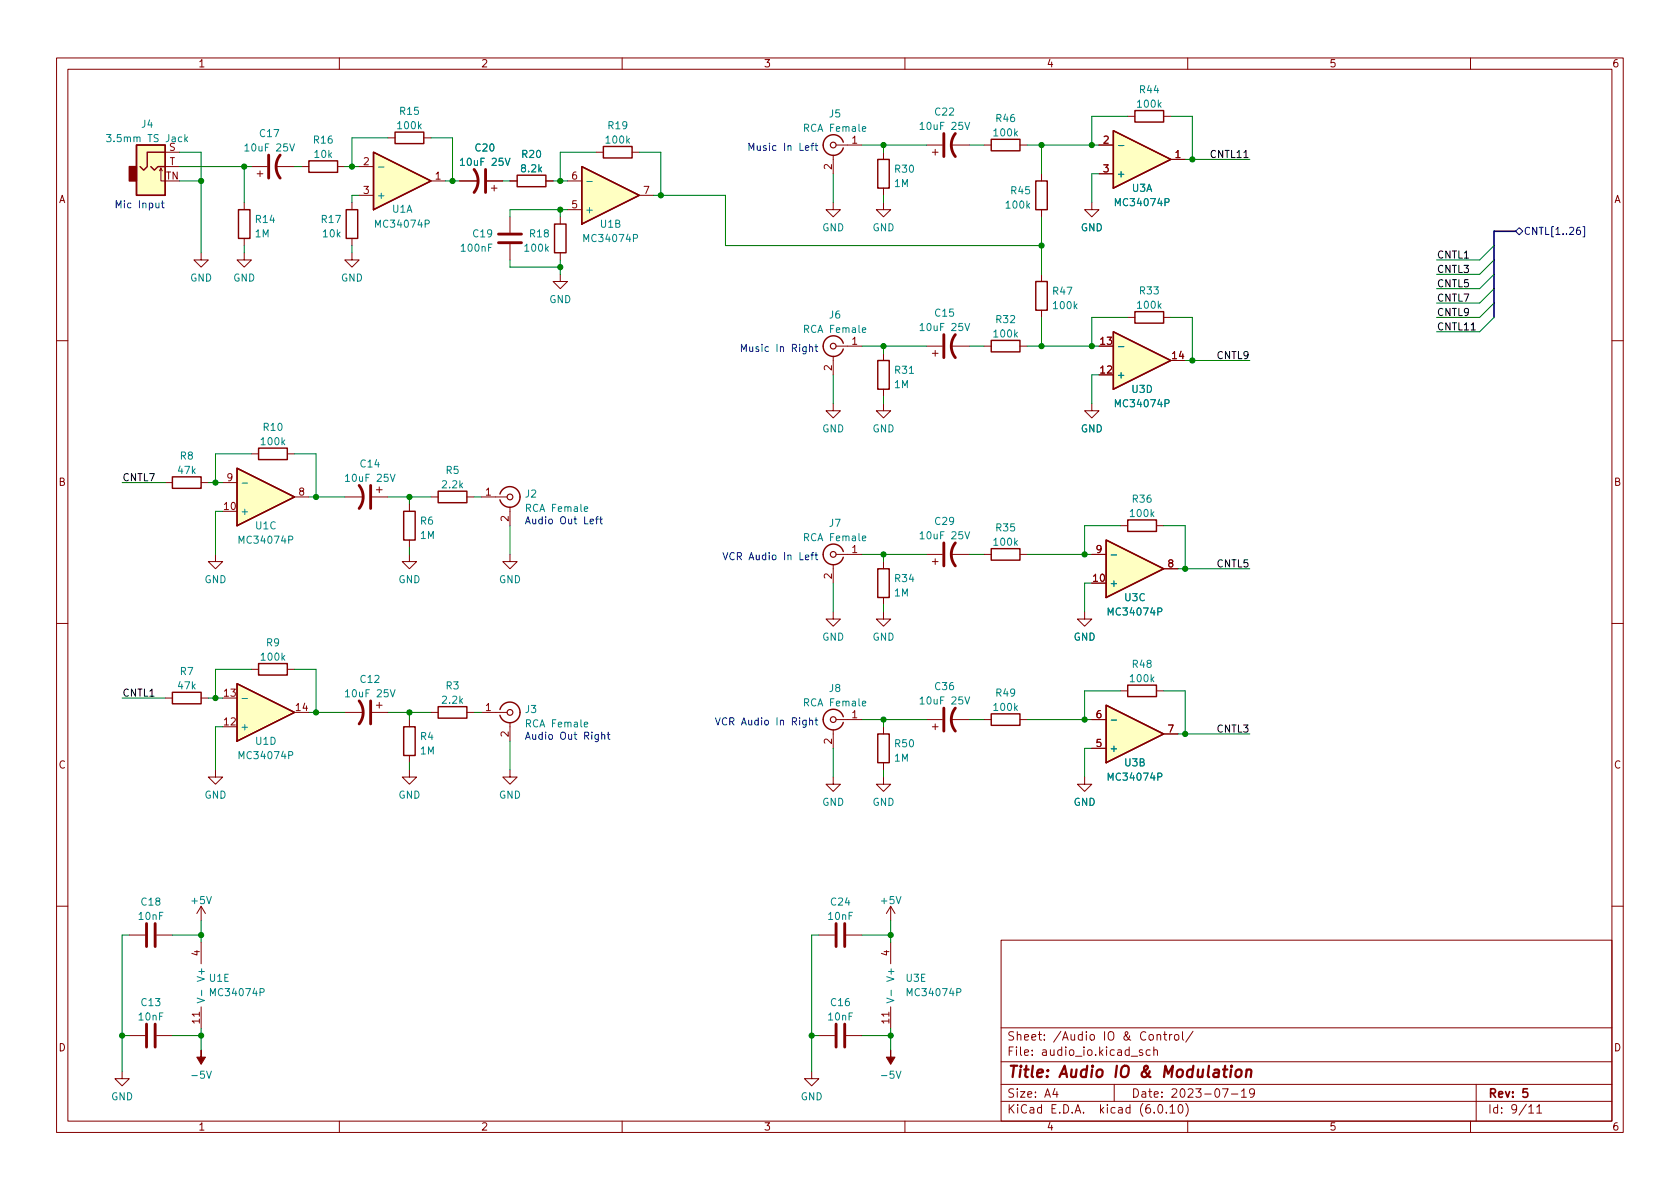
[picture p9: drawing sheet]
<svg xmlns="http://www.w3.org/2000/svg" width="297mm" height="210mm" viewBox="0 0 297 210" stroke-linecap="round" stroke-linejoin="round" font-family="sans-serif">
<g fill="none" stroke="#840000" stroke-width=".18">
<path d="M10 10.2h277v190.1h-277zM12 12.2h273v186.1h-273zM60 10.2v2M110 10.2v2M160 10.2v2M210 10.2v2M260 10.2v2M28.2 30.2l.2-.5v2.3h.8M28.4 29.7l.3 .5M29.2 29.5h2.5M29.2 26.9h2.5M43.2 35.8v1.3"/>
<path d="M44.4 29.5h2.8M45.5 30.7h1M46 30.2v1M48.8 29.5h3.3M53.3 29.5h1.3M59.7 29.5h1.3M62.2 35.8v1.3M63.5 29.5h2.5M63.5 34.5h2.5M68.6 24.4h1.2M74.9 24.4h1.3M76.2 32h2.5"/>
<path d="M81.3 32h3.3M86.1 32h2.8M86.9 33.3h1M87.4 32.8v1M90.2 32h1.2M90.2 38.3v2.8M96.5 32h1.3M99.1 38.3v1.3M100.3 32h2.6M100.3 37.1h2.6M105.4 26.9h1.3M111.8 26.9h1.2"/>
<path d="M113 34.5h2.6M147.3 35.8v1.3h1.3l-1.3 1.2-1.3-1.2h1.3M147.3 27.4v3.3M147.8 25.6h4.6M156.2 35.8v1.3h1.3l-1.3 1.2-1.3-1.2h1.3M156.2 26.9v1.3M156.2 33.3v1.2M163.8 25.6h2.8M164.8 26.9h1.1M165.4 26.4v1M168.1 25.6h3.3M174 25.6h1.3"/>
<path d="M180.3 25.6h1.3M184.1 30.7v1.3M184.1 37.1v1.2M193 35.8v1.3h1.3l-1.3 1.2-1.2-1.2h1.2M194.3 30.7h2.5M194.3 25.6h2.5M199.4 20.6h1.3M205.7 20.6h1.3M207 28.2h2.5M35.6 44.7v1.3h1.2l-1.2 1.2-1.3-1.2h1.3M43.2 44.7v1.3h1.2l-1.2 1.2-1.3-1.2h1.3M43.2 42.2v1.2"/>
<path d="M62.2 44.7v1.3h-1.2l1.2 1.2 1.3-1.2h-1.3M62.2 42.2v1.2M90.2 43.2v2.8M99.1 48.5v1.3h1.2l-1.2 1.2-1.3-1.2h1.3M99.1 44.7v1.3M184.1 48.5v1.3M184.1 54.9v1.2M199.4 56.1h1.3M205.7 56.1h1.3M10 60.2h2M147.3 71.4v1.2h1.3l-1.3 1.3-1.3-1.3h1.3M147.3 63v3.3"/>
<path d="M147.8 61.2h4.6M156.2 71.4v1.2h1.3l-1.3 1.3-1.3-1.3h1.3M156.2 62.5v1.2M156.2 68.8v1.3M163.8 61.2h2.8M164.8 62.5h1.1M165.4 62v1M168.1 61.2h3.3M174 61.2h1.3M180.3 61.2h1.3M193 71.4v1.2h1.3l-1.3 1.3-1.2-1.3h1.2M285 60.2h2"/>
<path d="M29.2 85.3h1.3M35.6 85.3h1.2M38.1 98v1.3h1.3l-1.3 1.3-1.3-1.3h1.3M39.4 85.3h2.5M44.4 80.3h1.3M50.8 80.3h1.3M52.1 87.9h2.5M61 87.9h3.3M65.8 87.9h2.8M66.5 86.6h1.1M67.1 86.1v1M72.4 98v1.3h1.3l-1.3 1.3-1.3-1.3h1.3"/>
<path d="M72.4 89.1v1.3M72.4 95.5v1.3M76.2 87.9h1.3M82.5 87.9h1.3M85.1 87.9h4.6M90.2 98v1.3h1.2l-1.2 1.3-1.3-1.3h1.3M90.2 89.7v3.3M147.3 99.8v3.3M147.8 98h4.6M156.2 99.3v1.3M163.8 98h2.8M164.8 99.3h1.1"/>
<path d="M165.4 98.8v1M168.1 98h3.3M174 98h1.3M180.3 98h1.3M193 98h2.6M198.1 93h1.3M204.5 93h1.2M10 110.2h2M44.4 118.4h1.3M50.8 118.4h1.3M147.3 108.2v1.3h1.3l-1.3 1.2-1.3-1.2h1.3M156.2 108.2v1.3h1.3l-1.3 1.2-1.3-1.2h1.3"/>
<path d="M156.2 105.7v1.2M191.8 108.2v1.3h1.2l-1.2 1.2-1.3-1.2h1.3M205.7 100.6h2.6M285 110.2h2M29.2 123.4h1.3M35.6 123.4h1.2M38.1 136.1v1.3h1.3l-1.3 1.3-1.3-1.3h1.3M61 126h3.3M65.8 126h2.8M66.5 124.7h1.1M67.1 124.2v1M72.4 136.1v1.3h1.3l-1.3 1.3-1.3-1.3h1.3"/>
<path d="M72.4 127.2v1.3M72.4 133.6v1.3M76.2 126h1.3M82.5 126h1.3M85.1 126h4.6M90.2 136.1v1.3h1.2l-1.2 1.3-1.3-1.3h1.3M90.2 127.8v3.3M147.3 137.4v1.3h1.3l-1.3 1.2-1.3-1.2h1.3M147.3 129v3.3M147.8 127.2h4.6M156.2 137.4v1.3h1.3l-1.3 1.2-1.3-1.2h1.3M156.2 128.5v1.3"/>
<path d="M156.2 134.9v1.2M163.8 127.2h2.8M164.8 128.5h1.1M165.4 128v1M168.1 127.2h3.3M174 127.2h1.3M180.3 127.2h1.3M191.8 137.4v1.3h1.2l-1.2 1.2-1.3-1.2h1.3M193 127.2h2.6M193 132.3h2.6M198.1 122.2h1.3M204.5 122.2h1.2"/>
<path d="M205.7 129.8h2.6M10 160.2h2M22.9 165.3h2.8M27.7 165.3h2.8M35.6 160.3v2.5M35.6 166.6v3.8M35.6 178v3.9M35.6 160.3l-.8 1.2M35.6 160.3l.7 1.2M144.8 165.3h2.8M149.6 165.3h2.8M157.5 160.3l-.8 1.2"/>
<path d="M157.5 160.3v2.5M157.5 166.6v3.8M157.5 178v3.9M157.5 160.3l.7 1.2M177 166.3h108v32h-108zM285 160.2h2M21.6 189.5v1.2h1.3l-1.3 1.3-1.3-1.3h1.3M22.9 183.1h2.8M27.7 183.1h2.8M60 198.3v2M110 198.3v2M143.5 189.5v1.2h1.3l-1.3 1.3-1.3-1.3h1.3"/>
<path d="M144.8 183.1h2.8M149.6 183.1h2.8M160 198.3v2M177 194.8h108M177 191.8h108M177 187.8h108M177 181.8h108M186.5 192.5l-.4 1h1M186.9 193v1M197 191.8v3M200 186.8h1.1M202 185.7l-.4-.1-.2 .2 .1 .3 .5 .1v.4h-.6"/>
<path d="M203.4 185.7l-.5-.1-.3 .3v.4l.2 .3h.6M204 185.8l.2-.2 .4 .1v.9M204 185.1v1.5M204.6 183.1l.2-.2 .3 .1 .1 .9M204.6 182.9v1M204.9 195.4l.2-.1a.81 .81 0 0 1 .6 .7 .81 .81 0 0 1-.3 .8h-.2a.81 .81 0 0 1-.6-.6 .81 .81 0 0 1 .3-.8zM205.7 182.9h.6M205.9 182.4v1.3l.4 .2M206.2 196.7v.1M206.8 182.9v1M206.9 195.8l.4-.5v1.5M206.9 196.8h.8"/>
<path d="M207.2 182.9l-.3 .1-.1 .2M207.7 183.1l.2-.2 .5 .2v.5l-.1 .3h-.4l-.2-.1zM208.5 195.4l.1-.1a.81 .81 0 0 1 .6 .7 .81 .81 0 0 1-.3 .8h-.1a.81 .81 0 0 1-.6-.6 .81 .81 0 0 1 .3-.8zM209.1 182.4v1.3l.2 .2M209.6 195.1a1.72 1.72 0 0 1 0 2.3M210 198.3v2M210.9 182.4l-1.3 1.9M216.1 192.5h1l-.6 1.5M217.7 193.5h1.2M219.5 193l.4-.5v1.5M219.5 194h.9M221.8 193.2l-.3 .3-.4-.1-.2-.2 .2-.6 .4-.1 .2 .2a.99 .99 0 0 1-.3 1.3h-.3"/>
<path d="M260 198.3v2M261 191.8v6.5M270.3 195.8l.4-.5v1.5M270.3 196.8h.9M271.7 195.8l.5-.5v1.5M271.7 196.8h.9"/>
</g>
<path d="M270.1 192.5h-.8v.7l.2-.1 .5 .1 .1 .2v.5l-.3 .1-.5-.1" fill="none" stroke="#840000" stroke-width=".3"/>
<path d="M216.3 189.1h.7M216.6 188.5l-.2 1.7 .1 .2 .3 .1M217.7 189.1l-.2 1.4M217.8 188.5l-.1 .1v.1l.1-.1v-.1l-.1 .2M218.6 189.3a.52 .52 0 0 1 .5-.2 .52 .52 0 0 1 .4 .4v.6a.55 .55 0 0 1-.6 .4 .55 .55 0 0 1-.5-.4zM220.4 189.3a.49 .49 0 0 1 .9 .1l-.2 1.1M220.4 189.1l-.1 1.4" fill="none" stroke="#840000" stroke-width=".4"/>
<g fill="none" stroke="#840000" stroke-width=".25">
<path d="M200.7 19.6h5v2h-5zM24.1 25.6h5.1v8.9h-5.1zM26.7 29.5l.6 .6 .6-.6h1.3M29.2 26.9h-3.2v2.6l-.6 .6-.6-.6M42.2 37.1h2v5.1h-2zM54.6 28.4h5.1v2.1h-5.1zM61.2 37.1h2v5.1h-2zM66 26.9l10.2 5.1-10.2 5.1zM69.8 23.4h5.1v2h-5.1zM91.4 31h5.1v2h-5.1zM98 39.6h2.1v5.1h-2.1zM102.9 29.5l10.1 5-10.1 5.1z"/>
<path d="M106.7 25.9h5.1v2h-5.1zM149.1 25.1a1.81 1.81 0 0 0-2.8-.9 1.81 1.81 0 0 0 0 2.9 1.81 1.81 0 0 0 2.8-.9M155.2 28.2h2v5.1h-2zM175.3 24.6h5v2.1h-5zM183.1 32h2.1v5.1h-2.1zM196.8 23.1l10.2 5.1-10.2 5.1zM183.1 49.8h2.1v5.1h-2.1zM196.8 58.7l10.2 5-10.2 5.1zM200.7 55.1h5v2h-5zM45.7 79.2h5.1v2.1h-5.1zM149.1 60.7a1.81 1.81 0 0 0-2.8-1 1.81 1.81 0 0 0 0 3 1.81 1.81 0 0 0 2.8-1M155.2 63.7h2v5.1h-2z"/>
<path d="M175.3 60.2h5v2h-5zM30.5 84.3h5.1v2.1h-5.1zM41.9 82.8l10.2 5.1-10.2 5.1zM71.4 90.4h2v5.1h-2zM77.5 86.9h5v2h-5zM88.4 87.4a1.81 1.81 0 0 1 2.8-1 1.81 1.81 0 0 1 0 3 1.81 1.81 0 0 1-2.8-1M149.1 97.5a1.81 1.81 0 0 0-2.8-.9 1.81 1.81 0 0 0 0 2.9 1.81 1.81 0 0 0 2.8-1M175.3 97h5v2.1h-5zM195.6 95.5l10.1 5.1-10.1 5.1zM199.4 91.9h5.1v2.1h-5.1zM45.7 117.3h5.1v2.1h-5.1zM155.2 100.6h2v5.1h-2z"/>
<path d="M30.5 122.4h5.1v2.1h-5.1zM41.9 120.9l10.2 5.1-10.2 5.1zM71.4 128.5h2v5.1h-2zM77.5 125h5v2h-5zM88.4 125.5a1.81 1.81 0 0 1 2.8-1 1.81 1.81 0 0 1 0 3 1.81 1.81 0 0 1-2.8-1M149.1 126.7a1.81 1.81 0 0 0-2.8-.9 1.81 1.81 0 0 0 0 2.9 1.81 1.81 0 0 0 2.8-.9M155.2 129.8h2v5.1h-2zM175.3 126.2h5v2.1h-5zM195.6 124.7l10.1 5.1-10.1 5.1zM199.4 121.2h5.1v2h-5.1z"/>
</g>
<g fill="#ffffc2" stroke="#ffffc2" stroke-width=".18">
<path d="M41.9 82.8l10.2 5.1-10.2 5.1z"/>
<path d="M102.9 29.5l10.1 5-10.1 5.1z"/>
<path d="M41.9 120.9l10.2 5.1-10.2 5.1z"/>
<path d="M66 26.9l10.2 5.1-10.2 5.1z"/>
<path d="M24.1 25.6h5.1v8.9h-5.1z"/>
<path d="M196.8 23.1l10.2 5.1-10.2 5.1z"/>
<path d="M196.8 58.7l10.2 5-10.2 5.1z"/>
<path d="M195.6 124.7l10.1 5.1-10.1 5.1z"/>
<path d="M195.6 95.5l10.1 5.1-10.1 5.1z"/>
</g>
<g fill="none" stroke="#008484" stroke-width=".18">
<path d="M18.8 23.8h.8l-.4 .5 .4 .1v.5l-.2 .2-.6-.2M32.7 23.8v1.3M32.8 24.6l.4 .5M33.2 24.2l-.5 .5M43.3 25.8l.4-.4v1.3M43.3 26.7h.7M51.2 25.4l.4 1.3 .5-1.3M66.9 29.5h1M81.4 28.3l.4-.3v1.3M81.4 29.3h.7M89.3 28l.4 1.3 .5-1.3M103.8 32.1h.9"/>
<path d="M162.7 22l.3-.4v1.3M162.7 22.9h.7M170.6 21.6l.4 1.3 .4-1.3M197.7 25.7h1M162.7 57.6l.3-.4v1.3M162.7 58.5h.7M170.6 57.2l.4 1.3 .4-1.3M197.7 61.3h1M42.8 85.4h1M61.1 84.2l.3-.3v1.2M61.1 85.1h.7M69 83.9l.4 1.2 .4-1.2"/>
<path d="M162.7 94.4l.3-.4v1.3M162.7 95.3h.7M170.6 94l.4 1.3 .4-1.3M196.5 98.1h.9M42.8 123.5h1M61.1 122.3l.3-.3v1.2M61.1 123.2h.7M69 122l.4 1.2 .4-1.2M162.7 123.6l.3-.4v1.3M162.7 124.5h.7M170.6 123.2l.4 1.3 .4-1.3M196.5 127.3h.9"/>
<path d="M34.9 176.5l1.2 .4-1.2 .4M35.7 175.1v1M156.8 176.5l1.3 .4-1.3 .4M157.6 175.1v1"/>
</g>
<g fill="none" stroke="#840000" stroke-width=".51">
<path d="M47.5 27.4v4.1M49.5 27.4a3.3 3.3 0 0 0 0 4.1M83.8 30a3.3 3.3 0 0 1 0 4M85.9 30v4M166.9 23.6v4.1M168.9 23.6a3.3 3.3 0 0 0 0 4.1M88.1 41.4h4.1M88.1 42.9h4.1M166.9 59.2v4M168.9 59.2a3.3 3.3 0 0 0 0 4M63.5 85.8a3.3 3.3 0 0 1 0 4.1M65.5 85.8v4.1"/>
<path d="M166.9 96v4.1M168.9 96a3.3 3.3 0 0 0 0 4.1M63.5 123.9a3.3 3.3 0 0 1 0 4.1M65.5 123.9v4.1M166.9 125.2v4.1M168.9 125.2a3.3 3.3 0 0 0 0 4.1M25.9 163.3v4.1M27.4 163.3v4.1M147.8 163.3v4.1M149.4 163.3v4.1M25.9 181.1v4.1M27.4 181.1v4.1"/>
<path d="M147.8 181.1v4.1M149.4 181.1v4.1"/>
</g>
<g fill="none" stroke="#840000" stroke-width=".2">
<circle cx="147.3" cy="25.6" r=".51"/>
<circle cx="147.3" cy="61.2" r=".51"/>
<circle cx="90.2" cy="87.9" r=".51"/>
<circle cx="147.3" cy="98" r=".51"/>
<circle cx="90.2" cy="126" r=".51"/>
<circle cx="147.3" cy="127.2" r=".51"/>
</g>
<g fill="#840000" stroke="#840000" stroke-width=".18">
<path d="M157.5 185.7v1.2h.7l-.7 1.3-.8-1.3h.8z"/>
<path d="M35.6 185.7v1.2h.7l-.7 1.3-.8-1.3h.8z"/>
</g>
<path d="M22.9 29.5h1.2v2.5h-1.2z" fill="#840000" stroke="#840000" stroke-width=".25"/>
<path d="M268 40.9l.6-.6 .6 .6-.6 .6zM279.3 40.2l-.3 .1a.86 .86 0 0 0 0 1.2l.4-.2 .1-.4-.3-.2h-.3l-.2 .2M279.9 40.1h.3v1.8h-.3" fill="none" stroke="#000084" stroke-width=".18"/>
<g fill="none" stroke="#0000c2" stroke-width=".18">
<path d="M20.5 36.8v-1.3l.5 .9 .4-.9v1.3M132.4 26.6v-1.3l.5 .9 .4-.9v1.3M144.1 25.8h.5M144.3 25.3v1.1l.3 .2M131.1 62.2v-1.3l.4 .9 .4-.9v1.3M144.1 61.3h.5M144.3 60.9v1.1l.3 .2M104.3 92.2l.6-.1v-.2l-.4-.1-.2 .2 .1 .6h.5M105.3 91.8h.5M105.8 91.4l-.3 .1v1.1M106 91.8h.5M106.2 91.4v1.1l.3 .1"/>
<path d="M127.8 97.7l.5 1.3 .4-1.3M129.8 97.8a.6 .6 0 0 0-.8 .5 .6 .6 0 0 0 .6 .7l.2-.1M144.1 98.1h.5M144.3 97.7v1.1l.3 .2M105.8 129.9v1l-.3 .3-.3-.1M105.8 130l-.4-.1-.2 .2 .1 .6h.5M106.4 130l.2-.1 .3 .1v.7M106.4 129.5v1.2M107.4 129.9h.4M107.5 129.5v1.1l.3 .1M126.5 126.9l.4 1.3 .4-1.3M128.5 127a.6 .6 0 0 0-.8 .5 .6 .6 0 0 0 .6 .7l.2-.1"/>
<path d="M144.1 127.4h.5M144.3 126.9v1.1l.3 .2"/>
</g>
<path d="M268 40.9h-3.8v15.2" fill="none" stroke="#000084" stroke-width=".3"/>
<g fill="none" stroke="#008400" stroke-width=".18">
<path d="M31.7 32h3.9M31.7 26.9h3.9v17.8M31.7 29.5h12.7M43.2 29.5v6.3M52.1 29.5h1.2M61 29.5h2.5M63.5 34.5h-1.3v1.3M68.6 24.4h-6.4v5.1M76.2 24.4h3.8v7.6M78.7 32h2.6M88.9 32h1.3M97.8 32h2.5"/>
<path d="M99.1 37.1v1.2M100.3 37.1h-10.1v1.2M105.4 26.9h-6.3v5.1M113 26.9h3.8v7.6M115.6 34.5h12.7v8.9h55.8M147.3 30.7v5.1M152.4 25.6h11.4M156.2 25.6v1.3M156.2 34.5v1.3M171.4 25.6h2.6M181.6 25.6h12.7M184.1 25.6v5.1"/>
<path d="M184.1 38.3v10.2M194.3 30.7h-1.3v5.1M199.4 20.6h-6.4v5M207 20.6h3.8v7.6M209.5 28.2h11.5M43.2 43.4v1.3M62.2 43.4v1.3M90.2 46v1.2h8.9M99.1 46v2.5M184.1 56.1v5.1M199.4 56.1h-6.4v5.1M207 56.1h3.8v7.6"/>
<path d="M264.2 53.6l-2.6 2.5h-7.6M264.2 48.5l-2.6 2.5h-7.6M264.2 43.4l-2.6 2.6h-7.6M264.2 46l-2.6 2.5h-7.6M264.2 56.1l-2.6 2.6h-7.6M264.2 51l-2.6 2.6h-7.6M147.3 66.3v5.1M152.4 61.2h11.4M156.2 61.2v1.3M156.2 70.1v1.3M171.4 61.2h2.6M181.6 61.2h12.7"/>
<path d="M194.3 66.3h-1.3v5.1M209.5 63.7h11.5M21.6 85.3h7.6M36.8 85.3h2.6M39.4 90.4h-1.3v7.6M44.4 80.3h-6.3v5M52.1 80.3h3.8v7.6M54.6 87.9h6.4M68.6 87.9h7.6M72.4 87.9v1.2M72.4 96.8v1.2M83.8 87.9h1.3"/>
<path d="M90.2 93v5M152.4 98h11.4M156.2 98v1.3M171.4 98h2.6M181.6 98h11.4M198.1 93h-6.3v5M205.7 93h3.8v7.6M44.4 118.4h-6.3v5M52.1 118.4h3.8v7.6M147.3 103.1v5.1M156.2 106.9v1.3M193 103.1h-1.2v5.1"/>
<path d="M208.3 100.6h12.7M21.6 123.4h7.6M36.8 123.4h2.6M39.4 128.5h-1.3v7.6M54.6 126h6.4M68.6 126h7.6M72.4 126v1.2M72.4 134.9v1.2M83.8 126h1.3M90.2 131.1v5M147.3 132.3v5.1M152.4 127.2h11.4"/>
<path d="M156.2 127.2v1.3M156.2 136.1v1.3M171.4 127.2h2.6M181.6 127.2h11.4M193 132.3h-1.2v5.1M198.1 122.2h-6.3v5M205.7 122.2h3.8v7.6M208.3 129.8h12.7M22.9 165.3h-1.3v24.2M30.5 165.3h5.1M35.6 162.8v3.8M144.8 165.3h-1.3v24.2"/>
<path d="M152.4 165.3h5.1M157.5 162.8v3.8M21.6 183.1h1.3M30.5 183.1h5.1M35.6 181.9v3.8M143.5 183.1h1.3M152.4 183.1h5.1M157.5 181.9v3.8"/>
</g>
<g fill="#008400" stroke="#008400" stroke-width=".18">
<circle cx="80" cy="32" r=".46"/>
<circle cx="99.1" cy="47.2" r=".46"/>
<circle cx="99.1" cy="37.1" r=".46"/>
<circle cx="99.1" cy="32" r=".46"/>
<circle cx="116.8" cy="34.5" r=".46"/>
<circle cx="156.2" cy="25.6" r=".46"/>
<circle cx="38.1" cy="123.4" r=".46"/>
<circle cx="35.6" cy="165.3" r=".46"/>
<circle cx="21.6" cy="183.1" r=".46"/>
<circle cx="35.6" cy="183.1" r=".46"/>
<circle cx="43.2" cy="29.5" r=".46"/>
<circle cx="62.2" cy="29.5" r=".46"/>
<circle cx="35.6" cy="32" r=".46"/>
<circle cx="157.5" cy="183.1" r=".46"/>
<circle cx="157.5" cy="165.3" r=".46"/>
<circle cx="143.5" cy="183.1" r=".46"/>
<circle cx="72.4" cy="126" r=".46"/>
<circle cx="156.2" cy="127.2" r=".46"/>
<circle cx="55.9" cy="126" r=".46"/>
<circle cx="38.1" cy="85.3" r=".46"/>
<circle cx="72.4" cy="87.9" r=".46"/>
<circle cx="55.9" cy="87.9" r=".46"/>
<circle cx="191.8" cy="98" r=".46"/>
<circle cx="184.1" cy="61.2" r=".46"/>
<circle cx="193" cy="61.2" r=".46"/>
<circle cx="184.1" cy="43.4" r=".46"/>
<circle cx="156.2" cy="98" r=".46"/>
<circle cx="193" cy="25.6" r=".46"/>
<circle cx="184.1" cy="25.6" r=".46"/>
<circle cx="210.8" cy="63.7" r=".46"/>
<circle cx="210.8" cy="28.2" r=".46"/>
<circle cx="191.8" cy="127.2" r=".46"/>
<circle cx="209.5" cy="129.8" r=".46"/>
<circle cx="209.5" cy="100.6" r=".46"/>
<circle cx="156.2" cy="61.2" r=".46"/>
</g>
<text font-size="2.8" fill="#840000" x="178" y="190.6">Title: Audio IO &amp; Modulation</text>
<g font-size="2.1" fill="#840000">
<text x="178" y="184">Sheet: /Audio IO &amp; Control/</text>
<text x="178" y="186.7">File: audio_io.kicad_sch</text>
<text x="178" y="196.9">KiCad E.D.A. kicad (6.0.10)</text>
<text x="178" y="194.1">Size: A4</text>
<text x="200" y="194.1">Date: 2023-07-19</text>
<text x="263" y="194.1">Rev: 5</text>
<text x="263" y="196.9">Id: 9/11</text>
</g>
<g font-size="1.8" fill="#840000">
<text x="35" y="11.9">1</text>
<text x="85" y="11.9">2</text>
<text x="135" y="11.9">3</text>
<text x="185" y="11.9">4</text>
<text x="235" y="11.9">5</text>
<text x="285" y="11.9">6</text>
<text x="29.9" y="26.7">S</text>
<text x="29.9" y="29.2">T</text>
<text x="64.3" y="29.2">2</text>
<text x="147.1" y="30" transform="rotate(-90 147.1 30)">2</text>
<text x="150.6" y="25.4">1</text>
<text x="195.1" y="25.4">2</text>
<text x="207.8" y="27.9">1</text>
<text x="10.3" y="35.9">A</text>
<text x="29.3" y="31.7">TN</text>
<text x="64.3" y="34.3">3</text>
<text x="77" y="31.7">1</text>
<text x="101.1" y="31.7">6</text>
<text x="113.8" y="34.3">7</text>
<text x="195.1" y="30.5">3</text>
<text x="285.3" y="35.9">A</text>
<text x="101.1" y="36.8">5</text>
<text x="147.1" y="65.5" transform="rotate(-90 147.1 65.5)">2</text>
<text x="150.6" y="61">1</text>
<text x="194.6" y="61">13</text>
<text x="207.3" y="63.5">14</text>
<text x="194.6" y="66">12</text>
<text x="10.3" y="85.9">B</text>
<text x="40.1" y="85.1">9</text>
<text x="52.8" y="87.6">8</text>
<text x="85.9" y="87.6">1</text>
<text x="285.3" y="85.9">B</text>
<text x="39.7" y="90.2">10</text>
<text x="89.9" y="92.2" transform="rotate(-90 89.9 92.2)">2</text>
<text x="150.6" y="97.8">1</text>
<text x="193.8" y="97.8">9</text>
<text x="206.5" y="100.3">8</text>
<text x="147.1" y="102.3" transform="rotate(-90 147.1 102.3)">2</text>
<text x="193.3" y="102.9">10</text>
<text x="39.7" y="123.2">13</text>
<text x="52.4" y="125.7">14</text>
<text x="85.9" y="125.7">1</text>
<text x="39.7" y="128.3">12</text>
<text x="89.9" y="130.3" transform="rotate(-90 89.9 130.3)">2</text>
<text x="147.1" y="131.6" transform="rotate(-90 147.1 131.6)">2</text>
<text x="150.6" y="127">1</text>
<text x="193.8" y="127">6</text>
<text x="206.5" y="129.5">7</text>
<text x="10.3" y="135.9">C</text>
<text x="193.8" y="132.1">5</text>
<text x="285.3" y="135.9">C</text>
<text x="35.3" y="169" transform="rotate(-90 35.3 169)">4</text>
<text x="157.2" y="169" transform="rotate(-90 157.2 169)">4</text>
<text x="10.3" y="185.9">D</text>
<text x="35.3" y="180.9" transform="rotate(-90 35.3 180.9)">11</text>
<text x="157.2" y="180.9" transform="rotate(-90 157.2 180.9)">11</text>
<text x="285.3" y="185.9">D</text>
<text x="35" y="199.9">1</text>
<text x="85" y="199.9">2</text>
<text x="135" y="199.9">3</text>
<text x="185" y="199.9">4</text>
<text x="235" y="199.9">5</text>
<text x="285" y="199.9">6</text>
</g>
<g font-size="1.8" fill="#008484">
<text x="201.6" y="16.5">R44</text>
<text x="25.1" y="22.6">J4</text>
<text x="70.4" y="22.8">100k</text>
<text x="70.8" y="20.3">R15</text>
<text x="107.6" y="22.8">R19</text>
<text x="142.4" y="23.3">RCA Female</text>
<text x="146.7" y="20.8">J5</text>
<text x="163.1" y="23">10uF 25V</text>
<text x="165.4" y="20.4">C22</text>
<text x="176.2" y="21.6">R46</text>
<text x="201.2" y="19">100k</text>
<text x="19.6" y="25.1">3.5mm TS Jack</text>
<text x="43.7" y="26.8">10uF 25V</text>
<text x="46" y="24.2">C17</text>
<text x="55.5" y="25.4">R16</text>
<text x="55.7" y="27.9">10k</text>
<text x="81.8" y="29.3">10uF 25V</text>
<text x="84.1" y="26.8">C20</text>
<text x="92.4" y="27.9">R20</text>
<text x="107.3" y="25.4">100k</text>
<text x="175.8" y="24.1">100k</text>
<text x="66.5" y="35.2">+</text>
<text x="92.3" y="30.5">8.2k</text>
<text x="158.2" y="33.1">1M</text>
<text x="158.3" y="30.5">R30</text>
<text x="178.8" y="34.3">R45</text>
<text x="197.4" y="31.4">+</text>
<text x="200.2" y="33.9">U3A</text>
<text x="45.1" y="42">1M</text>
<text x="45.3" y="39.4">R14</text>
<text x="56.9" y="39.4">R17</text>
<text x="57.2" y="42">10k</text>
<text x="66.7" y="40.3">MC34074P</text>
<text x="69.4" y="37.6">U1A</text>
<text x="83.7" y="42">C19</text>
<text x="93.7" y="42">R18</text>
<text x="103.4" y="37.7">+</text>
<text x="106.2" y="40.3">U1B</text>
<text x="145.4" y="40.9">GND</text>
<text x="154.2" y="40.9">GND</text>
<text x="178" y="36.9">100k</text>
<text x="191.1" y="40.9">GND</text>
<text x="197.5" y="36.4">MC34074P</text>
<text x="81.7" y="44.5">100nF</text>
<text x="92.9" y="44.5">100k</text>
<text x="103.5" y="42.8">MC34074P</text>
<text x="33.6" y="49.8">GND</text>
<text x="41.2" y="49.8">GND</text>
<text x="60.3" y="49.8">GND</text>
<text x="97.1" y="53.6">GND</text>
<text x="186.2" y="52.1">R47</text>
<text x="201.6" y="52">R33</text>
<text x="142.4" y="58.9">RCA Female</text>
<text x="146.7" y="56.3">J6</text>
<text x="163.1" y="58.5">10uF 25V</text>
<text x="165.4" y="56">C15</text>
<text x="175.8" y="59.7">100k</text>
<text x="176.2" y="57.1">R32</text>
<text x="186.4" y="54.7">100k</text>
<text x="201.2" y="54.6">100k</text>
<text x="158.2" y="68.6">1M</text>
<text x="158.3" y="66.1">R31</text>
<text x="197.4" y="66.9">+</text>
<text x="200.2" y="69.5">U3D</text>
<text x="46.6" y="76.2">R10</text>
<text x="145.4" y="76.4">GND</text>
<text x="154.2" y="76.4">GND</text>
<text x="191.1" y="76.4">GND</text>
<text x="197.5" y="72">MC34074P</text>
<text x="31.5" y="83.8">47k</text>
<text x="31.9" y="81.3">R8</text>
<text x="46.3" y="78.7">100k</text>
<text x="63.8" y="82.7">C14</text>
<text x="78.9" y="83.8">R5</text>
<text x="61.5" y="85.2">10uF 25V</text>
<text x="78.3" y="86.3">2.2k</text>
<text x="92.9" y="88">J2</text>
<text x="200.3" y="88.9">R36</text>
<text x="42.4" y="91.1">+</text>
<text x="45.2" y="93.6">U1C</text>
<text x="74.3" y="95.3">1M</text>
<text x="74.4" y="92.8">R6</text>
<text x="93.3" y="90.5">RCA Female</text>
<text x="142.4" y="95.7">RCA Female</text>
<text x="146.7" y="93.1">J7</text>
<text x="163.1" y="95.4">10uF 25V</text>
<text x="165.4" y="92.8">C29</text>
<text x="176.2" y="94">R35</text>
<text x="200" y="91.4">100k</text>
<text x="42.6" y="96.1">MC34074P</text>
<text x="175.8" y="96.5">100k</text>
<text x="36.1" y="103.1">GND</text>
<text x="70.4" y="103.1">GND</text>
<text x="88.2" y="103.1">GND</text>
<text x="158.2" y="105.5">1M</text>
<text x="158.3" y="102.9">R34</text>
<text x="196.1" y="103.8">+</text>
<text x="198.9" y="106.3">U3C</text>
<text x="145.4" y="113.3">GND</text>
<text x="154.2" y="113.3">GND</text>
<text x="189.8" y="113.3">GND</text>
<text x="196.2" y="108.8">MC34074P</text>
<text x="31.9" y="119.4">R7</text>
<text x="46.3" y="116.8">100k</text>
<text x="47.1" y="114.3">R9</text>
<text x="200.3" y="118.1">R48</text>
<text x="31.5" y="121.9">47k</text>
<text x="61.5" y="123.3">10uF 25V</text>
<text x="63.8" y="120.8">C12</text>
<text x="78.3" y="124.4">2.2k</text>
<text x="78.9" y="121.9">R3</text>
<text x="142.4" y="124.9">RCA Female</text>
<text x="146.7" y="122.4">J8</text>
<text x="163.1" y="124.6">10uF 25V</text>
<text x="165.4" y="122">C36</text>
<text x="175.8" y="125.7">100k</text>
<text x="176.2" y="123.2">R49</text>
<text x="200" y="120.6">100k</text>
<text x="42.4" y="129.2">+</text>
<text x="45.2" y="131.7">U1D</text>
<text x="74.4" y="130.9">R4</text>
<text x="92.9" y="126.1">J3</text>
<text x="93.3" y="128.6">RCA Female</text>
<text x="42.6" y="134.2">MC34074P</text>
<text x="74.3" y="133.4">1M</text>
<text x="158.2" y="134.7">1M</text>
<text x="158.3" y="132.1">R50</text>
<text x="196.1" y="133">+</text>
<text x="198.9" y="135.5">U3B</text>
<text x="36.1" y="141.2">GND</text>
<text x="70.4" y="141.2">GND</text>
<text x="88.2" y="141.2">GND</text>
<text x="145.4" y="142.5">GND</text>
<text x="154.2" y="142.5">GND</text>
<text x="189.8" y="142.5">GND</text>
<text x="196.2" y="138">MC34074P</text>
<text x="25" y="160.1">C18</text>
<text x="34" y="159.9">+5V</text>
<text x="147" y="160.1">C24</text>
<text x="155.9" y="159.9">+5V</text>
<text x="24.6" y="162.7">10nF</text>
<text x="146.5" y="162.7">10nF</text>
<text x="36.2" y="173.1" transform="rotate(-90 36.2 173.1)">V+</text>
<text x="37" y="173.6">U1E</text>
<text x="158.1" y="173.1" transform="rotate(-90 158.1 173.1)">V+</text>
<text x="160.2" y="173.6">U3E</text>
<text x="25" y="177.9">C13</text>
<text x="37.5" y="176.1">MC34074P</text>
<text x="147" y="177.9">C16</text>
<text x="160.7" y="176.1">MC34074P</text>
<text x="24.6" y="180.4">10nF</text>
<text x="146.5" y="180.4">10nF</text>
<text x="34.2" y="190.7">-5V</text>
<text x="156.1" y="190.7">-5V</text>
<text x="19.6" y="194.6">GND</text>
<text x="141.5" y="194.6">GND</text>
</g>
<g font-size="1.8" fill="#0000c2">
<text x="134" y="26.7">Music In Left</text>
<text x="21.4" y="36.8">Mic Input</text>
<text x="132.7" y="62.2">Music In Right</text>
<text x="92.7" y="92.7">Audio Out Left</text>
<text x="129.7" y="99">VCR Audio In Left</text>
<text x="92.7" y="130.8">Audio Out Right</text>
<text x="128.5" y="128.3">VCR Audio In Right</text>
</g>
<g font-size="1.8">
<text x="214.3" y="27.9">CNTL11</text>
<text x="254" y="45.7">CNTL1</text>
<text x="254" y="50.8">CNTL5</text>
<text x="254" y="48.2">CNTL3</text>
<text x="254" y="53.3">CNTL7</text>
<text x="254" y="58.4">CNTL11</text>
<text x="254" y="55.9">CNTL9</text>
<text x="215.3" y="63.5">CNTL9</text>
<text x="21.6" y="85.1">CNTL7</text>
<text x="215.3" y="100.3">CNTL5</text>
<text x="21.6" y="123.2">CNTL1</text>
<text x="215.3" y="129.5">CNTL3</text>
</g>
<text font-size="1.8" fill="#000084" x="269.3" y="41.5">CNTL[1..26]</text>
</svg>
